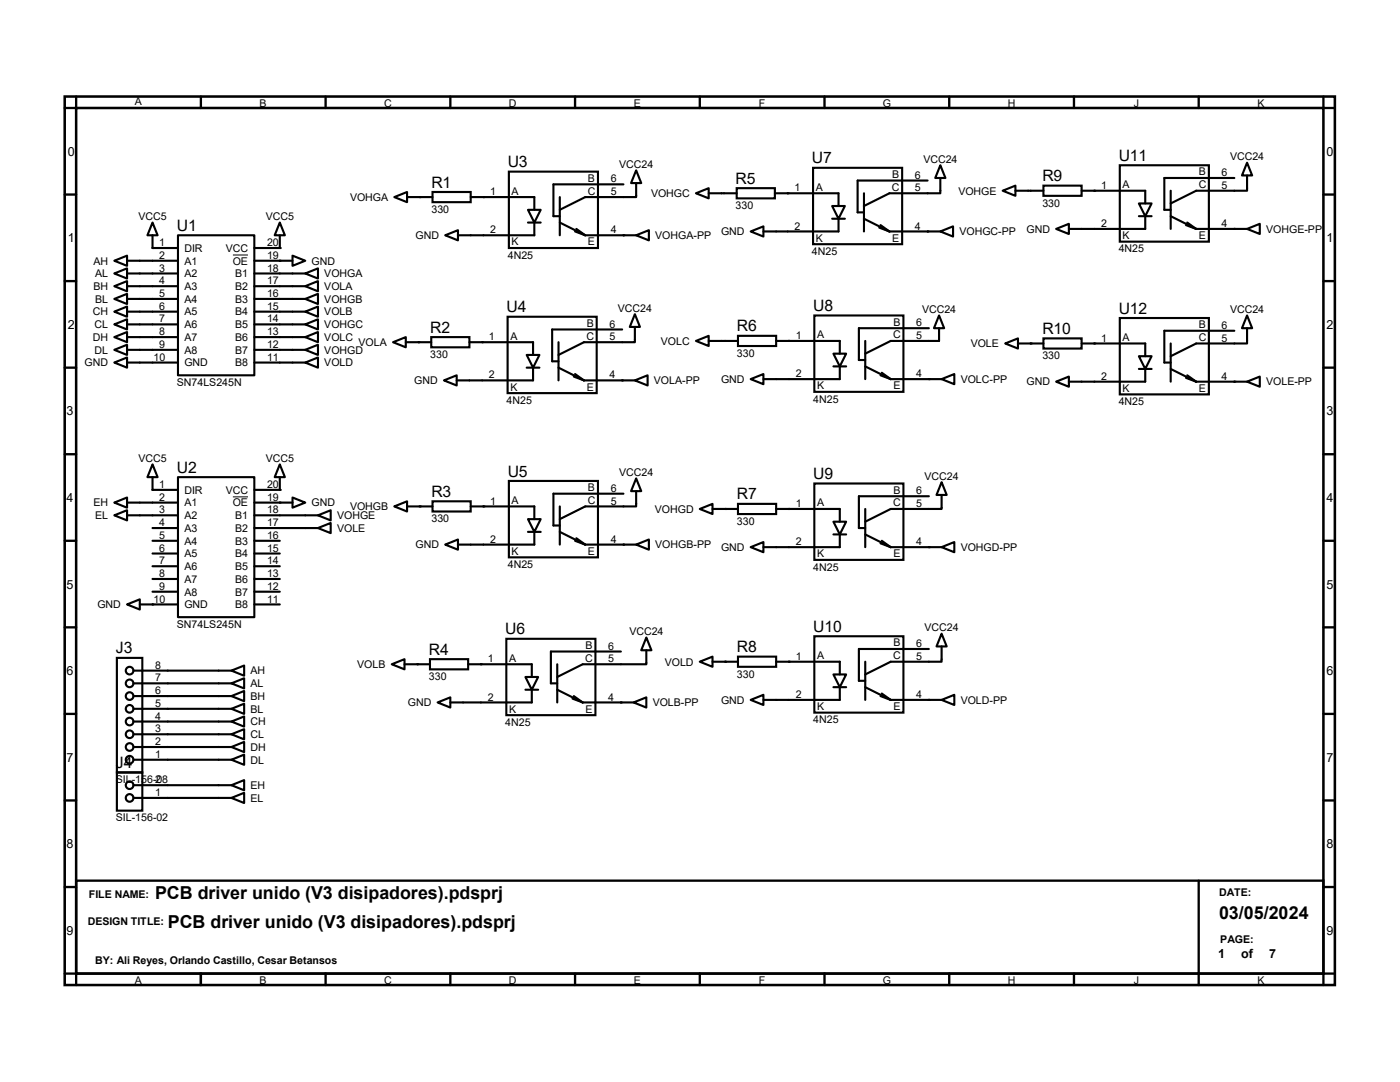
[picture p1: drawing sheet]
<svg xmlns="http://www.w3.org/2000/svg" width="279mm" height="216mm" viewBox="0 0 279 216" stroke-linecap="round" stroke-linejoin="round" font-family="sans-serif">
<path d="M12.9 19.3h253.5v177.3h-253.5zM15.2 21.5h248.9v172.8h-248.9z" fill="none" stroke="#000" stroke-width=".51"/>
<g fill="none" stroke="#000" stroke-width=".47">
<path d="M15.2 19.3v2.2h-2.3M40.1 19.3v2.2M65 19.3v2.2M89.9 19.3v2.2M114.8 19.3v2.2M139.7 19.3v2.2M164.5 19.3v2.2M189.4 19.3v2.2M214.3 19.3v2.2M239.2 19.3v2.2M264.1 19.3v2.2h2.3M12.9 38.8h2.3"/>
<path d="M264.1 38.8h2.3M12.9 56.1h2.3M264.1 56.1h2.3M12.9 73.4h2.3M264.1 73.4h2.3M12.9 90.6h2.3M264.1 90.6h2.3M12.9 107.9h2.3M264.1 107.9h2.3M12.9 125.2h2.3M264.1 125.2h2.3M12.9 142.5h2.3"/>
<path d="M12.9 159.7h2.3M264.1 142.5h2.3M264.1 159.7h2.3M12.9 177h2.3M15.2 175.7h248.9v18.6h-248.9zM239.2 175.7v20.9M264.1 177h2.3M12.9 194.3h2.3v2.3M40.1 194.3v2.3M65 194.3v2.3M89.9 194.3v2.3M114.8 194.3v2.3"/>
<path d="M139.7 194.3v2.3M164.5 194.3v2.3M189.4 194.3v2.3M214.3 194.3v2.3M266.4 194.3h-2.3v2.3"/>
</g>
<g fill="#000">
<circle cx="83.8" cy="39.3" r=".21"/>
<circle cx="96.5" cy="39.3" r=".21"/>
<circle cx="157.2" cy="38.6" r=".21"/>
<circle cx="218.4" cy="38.1" r=".21"/>
<circle cx="30.4" cy="49.5" r=".21"/>
<circle cx="55.8" cy="52" r=".21"/>
<circle cx="55.8" cy="49.5" r=".21"/>
<circle cx="124.4" cy="46.9" r=".21"/>
<circle cx="185.1" cy="46.2" r=".21"/>
<circle cx="246.3" cy="45.7" r=".21"/>
<circle cx="83.5" cy="68.3" r=".21"/>
<circle cx="96.2" cy="68.3" r=".21"/>
<circle cx="124.2" cy="75.9" r=".21"/>
<circle cx="157.4" cy="68" r=".21"/>
<circle cx="185.4" cy="75.6" r=".21"/>
<circle cx="205.7" cy="68.5" r=".21"/>
<circle cx="218.4" cy="68.5" r=".21"/>
<circle cx="246.3" cy="76.2" r=".21"/>
<circle cx="30.4" cy="97.7" r=".21"/>
<circle cx="55.8" cy="97.7" r=".21"/>
<circle cx="55.8" cy="100.3" r=".21"/>
<circle cx="83.8" cy="101" r=".21"/>
<circle cx="96.5" cy="101" r=".21"/>
<circle cx="124.4" cy="108.7" r=".21"/>
<circle cx="144.7" cy="101.6" r=".21"/>
<circle cx="157.4" cy="101.6" r=".21"/>
<circle cx="185.4" cy="109.2" r=".21"/>
<circle cx="30.4" cy="120.6" r=".21"/>
<circle cx="83.3" cy="132.5" r=".21"/>
<circle cx="96" cy="132.5" r=".21"/>
<circle cx="144.7" cy="132" r=".21"/>
<circle cx="157.4" cy="132" r=".21"/>
<circle cx="185.4" cy="139.7" r=".21"/>
<circle cx="123.9" cy="140.2" r=".21"/>
</g>
<g fill="none" stroke="#000" stroke-width=".42">
<path d="M78.7 39.3l2.5-1v2zM81.2 39.3h5.1M86.3 38.3h7.6v2h-7.6zM93.9 39.3h12.7v2.6M101.6 34.2h17.7v15.3h-17.7zM111.7 39.3v7.6M124.4 36.8h-14v6.3h1.3M127 34l1 2.5h-2.1zM127 36.5v2.8h-10.2l-5.1 2.6M138.9 38.6l2.5-1.1v2.1zM141.4 38.6h5.6M147 37.5h7.6v2.1h-7.6z"/>
<path d="M154.6 38.6h12.7v2.5M162.3 33.5h17.7v15.2h-17.7zM172.4 38.6v7.6M185.1 36h-13.9v6.4h1.2M187.7 33l1 2.5h-2.1zM187.7 35.5v3.1h-10.2l-5.1 2.5M200.1 38.1l2.5-1.1v2.1zM202.6 38.1h5.6M208.2 37h7.7v2.1h-7.7zM215.9 38.1h12.7v2.5M223.5 33h17.8v15.2h-17.8zM233.6 38.1v7.6"/>
<path d="M246.3 35.5h-13.9v6.4h1.2M248.9 32.5l1 2.5h-2zM248.9 35v3.1h-10.2l-5.1 2.5M22.8 52l2.6-1v2zM22.8 57.1l2.6-1v2zM22.8 54.6l2.6-1v2zM22.8 59.6l2.6-1v2.1zM25.4 52h10.1M25.4 54.6h10.1M25.4 57.1h10.1M25.4 59.6h10.1M30.4 44.4l1.1 2.5h-2.1z"/>
<path d="M30.4 46.9v2.6h5.1M35.5 46.9h15.3v28h-15.3zM50.8 52h7.6M50.8 54.6h10.1M50.8 57.1h10.1M50.8 59.6h10.1M55.8 44.4l1.1 2.5h-2.1zM55.8 46.9v2.6h-5M58.4 51l2.5 1-2.5 1zM60.9 54.6l2.6-1v2zM60.9 59.6l2.6-1v2.1zM60.9 57.1l2.6-1v2z"/>
<path d="M88.9 46.9l2.5-1v2.1zM105.4 41.9h2.5l-1.3 2.5zM105.4 44.4h2.5M106.6 44.4v2.5h-15.2M111.7 44.4l5.1 2.5M114.8 46.2l2 .7M115 45.7l1.8 1.2M116.8 46.9h10.2M127 46.9l2.5-1v2.1zM149.8 46.2l2.6-1v2zM166.1 41.1h2.5l-1.3 2.5zM166.1 43.6h2.5"/>
<path d="M167.3 43.6v2.6h-14.9M172.4 43.6l5.1 2.6M175.5 45.4l2 .8M175.7 44.9l1.8 1.3M177.5 46.2h10.2M187.7 46.2l2.5-1v2zM210.8 45.7l2.5-1v2zM227.3 40.6h2.5l-1.2 2.5zM227.3 43.1h2.5M228.6 43.1v2.6h-15.3M233.6 43.1l5.1 2.6M236.7 44.9l2 .8"/>
<path d="M236.9 44.4l1.8 1.3M238.7 45.7h10.2M248.9 45.7l2.5-1v2zM22.8 62.2l2.6-1v2zM22.8 67.3l2.6-1v2zM22.8 64.7l2.6-1v2zM22.8 69.8l2.6-1v2zM22.8 72.3l2.6-1v2.1zM25.4 62.2h10.1M25.4 64.7h10.1M25.4 67.3h10.1M25.4 69.8h10.1"/>
<path d="M25.4 72.3h10.1M50.8 62.2h10.1M50.8 64.7h10.1M50.8 67.3h10.1M50.8 69.8h10.1M50.8 72.3h10.1M60.9 64.7l2.6-1v2zM60.9 69.8l2.6-1v2zM60.9 62.2l2.6-1v2zM60.9 67.3l2.6-1v2zM60.9 72.3l2.6-1v2.1zM78.4 68.3l2.6-1v2z"/>
<path d="M81 68.3h5.1M86.1 67.3h7.6v2h-7.6zM88.6 75.9l2.5-1v2zM93.7 68.3h12.7v2.5M101.3 63.2h17.8v15.2h-17.8zM105.1 70.8h2.6l-1.3 2.6zM105.1 73.4h2.6M106.4 73.4v2.5h-15.3M111.5 68.3v7.6M111.5 73.4l5 2.5M114.5 75.1l2 .8M114.8 74.6l1.7 1.3"/>
<path d="M116.5 75.9h10.2M124.2 65.7h-14v6.4h1.3M126.7 62.7l1 2.5h-2zM126.7 75.9l2.5-1v2zM126.7 65.2v3.1h-10.2l-5 2.5M138.9 68l2.5-1v2zM141.4 68h5.9M147.3 67h7.6v2h-7.6zM149.8 75.6l2.6-1v2.1zM154.9 68h12.7v2.6M162.5 62.9h17.8v15.3h-17.8zM166.3 70.6h2.6l-1.3 2.5z"/>
<path d="M166.3 73.1h2.6M167.6 73.1v2.5h-15.2M172.7 68v7.6M172.7 73.1l5.1 2.5M175.7 74.9l2.1 .7M176 74.4l1.8 1.2M177.8 75.6h10.1M185.4 65.5h-14v6.3h1.3M187.4 62.9l1 2.6h-2zM187.4 65.5v2.5h-9.6l-5.1 2.6M187.9 75.6l2.6-1v2.1zM200.6 68.5l2.6-1v2.1z"/>
<path d="M203.2 68.5h5M208.2 67.5h7.7v2.1h-7.7zM210.8 76.2l2.5-1.1v2.1zM215.9 68.5h12.7v2.6M223.5 63.5h17.8v15.2h-17.8zM227.3 71.1h2.5l-1.2 2.5zM227.3 73.6h2.5M228.6 73.6v2.6h-15.3M233.6 68.5v7.7M233.6 73.6l5.1 2.6M236.7 75.4l2 .8M236.9 74.9l1.8 1.3"/>
<path d="M238.7 76.2h10.2M246.3 66h-13.9v6.3h1.2M248.9 62.9l1 2.6h-2zM248.9 76.2l2.5-1.1v2.1zM248.9 65.5v3h-10.2l-5.1 2.6M30.4 92.7l1.1 2.5h-2.1zM30.4 95.2v2.5h5.1M35.5 95.2h15.3v27.9h-15.3zM55.8 92.7l1.1 2.5h-2.1zM55.8 95.2v2.5h-5M58.4 99.3l2.5 1-2.5 1zM101.6 96h17.7v15.2h-17.7z"/>
<path d="M124.4 98.5h-14v6.4h1.3M127 95.5l1 2.5h-2.1zM127 98v3h-10.2l-5.1 2.6M162.5 96.5h17.8v15.2h-17.8zM185.4 99h-14v6.4h1.3M187.9 96.2l1 2.6h-2zM187.9 98.8v2.8h-10.1l-5.1 2.5M22.8 100.3l2.6-1v2zM22.8 102.8l2.6-1v2zM25.4 100.3h10.1M25.4 102.8h10.1M30.4 105.4h5.1"/>
<path d="M30.4 107.9h5.1M30.4 110.4h5.1M30.4 113h5.1M30.4 115.5h5.1M30.4 118.1h5.1M50.8 100.3h7.6M50.8 102.8h12.7M50.8 105.4h12.7M50.8 107.9h5M50.8 110.4h5M50.8 113h5M50.8 115.5h5"/>
<path d="M50.8 118.1h5M63.5 102.8l2.5-1v2zM63.5 105.4l2.5-1v2zM78.7 101l2.5-1v2.1zM81.2 101h5.1M86.3 100h7.6v2.1h-7.6zM88.9 108.7l2.5-1v2zM93.9 101h12.7v2.6M105.4 103.6h2.5l-1.3 2.5zM105.4 106.1h2.5M106.6 106.1v2.6h-15.2M111.7 101v7.7"/>
<path d="M111.7 106.1l5.1 2.6M114.8 107.9l2 .8M115 107.4l1.8 1.3M116.8 108.7h10.2M127 108.7l2.5-1v2zM139.7 101.6l2.5-1.1v2.1zM142.2 101.6h5.1M147.3 100.5h7.6v2.1h-7.6zM149.8 109.2l2.6-1v2zM154.9 101.6h12.7v2.5M166.3 104.1h2.6l-1.3 2.5zM166.3 106.6h2.6"/>
<path d="M167.6 106.6v2.6h-15.2M172.7 101.6v7.6M172.7 106.6l5.1 2.6M175.7 108.4l2.1 .8M176 107.9l1.8 1.3M177.8 109.2h10.1M187.9 109.2l2.6-1v2zM23.3 131.3h5.1v22.8h-5.1zM25.4 120.6l2.5-1v2zM26.6 133.8h19.6M26.6 136.4h19.6M26.6 138.9h19.6"/>
<path d="M27.9 120.6h7.6M46.2 133.8l2.5-1v2zM46.2 136.4l2.5-1.1v2.1zM46.2 138.9l2.5-1v2zM50.8 120.6h5M78.2 132.5l2.5-1v2.1zM80.7 132.5h5.1M85.8 131.5h7.6v2.1h-7.6zM93.4 132.5h12.7v2.6M101 127.5h17.8v15.2h-17.8zM104.9 135.1h2.5l-1.3 2.5zM104.9 137.6h2.5"/>
<path d="M106.1 137.6v2.6h-16.2M111.2 132.5v7.7M111.2 137.6l5.1 2.6M114.3 139.4l2 .8M114.5 138.9l1.8 1.3M123.9 130h-14v6.4h1.3M129 127.2l1 2.6h-2zM129 129.8v2.7h-12.7l-5.1 2.6M139.7 132l2.5-1v2.1zM142.2 132h5.1M147.3 131h7.6v2.1h-7.6zM149.8 139.7l2.6-1.1v2.1z"/>
<path d="M154.9 132h12.7v2.6M162.5 127h17.8v15.2h-17.8zM166.3 134.6h2.6l-1.3 2.5zM166.3 137.1h2.6M167.6 137.1v2.6h-15.2M172.7 132v7.7M172.7 137.1l5.1 2.6M175.7 138.9l2.1 .8M176 138.4l1.8 1.3M177.8 139.7h10.1M185.4 129.5h-14v6.3h1.3M187.9 126.4l1 2.6h-2z"/>
<path d="M187.9 139.7l2.6-1.1v2.1zM187.9 129v3h-10.1l-5.1 2.6M23.3 154.1h5.1v7.7h-5.1zM26.6 141.4h19.6M26.6 146.5h19.6M26.6 149.1h19.6M26.6 144h19.6M26.6 151.6h19.6M26.6 156.7h19.6M26.6 159.2h19.6M46.2 141.4l2.5-1v2.1zM46.2 146.5l2.5-1v2z"/>
<path d="M46.2 149.1l2.5-1.1v2.1zM46.2 144l2.5-1v2zM46.2 151.6l2.5-1v2zM46.2 156.7l2.5-1v2zM46.2 159.2l2.5-1v2zM87.3 140.2l2.6-1.1v2.1zM116.3 140.2h10.1M126.4 140.2l2.6-1.1v2.1z"/>
<circle cx="25.9" cy="136.4" r=".76"/>
<circle cx="25.9" cy="138.9" r=".76"/>
<circle cx="25.9" cy="133.8" r=".76"/>
<circle cx="25.9" cy="156.7" r=".76"/>
<circle cx="25.9" cy="149.1" r=".76"/>
<circle cx="25.9" cy="144" r=".76"/>
<circle cx="25.9" cy="141.4" r=".76"/>
<circle cx="25.9" cy="146.5" r=".76"/>
<circle cx="25.9" cy="159.2" r=".76"/>
<circle cx="25.9" cy="151.6" r=".76"/>
</g>
<path d="M46.5 50.9h3M46.5 99.1h3" fill="none" stroke="#000" stroke-width=".2"/>
<g font-size="3.6">
<text x="30.9" y="179.4">PCB driver unido (V3 disipadores).pdsprj</text>
<text x="33.5" y="185.2">PCB driver unido (V3 disipadores).pdsprj</text>
<text x="243.3" y="183.4">03/05/2024</text>
</g>
<g font-size="3.1">
<text x="101.3" y="33.4">U3</text>
<text x="162.1" y="32.6">U7</text>
<text x="223.3" y="32.1">U11</text>
<text x="86.1" y="37.4">R1</text>
<text x="146.8" y="36.7">R5</text>
<text x="208" y="36.2">R9</text>
<text x="35.3" y="46.1">U1</text>
<text x="101.1" y="62.3">U4</text>
<text x="162.3" y="62.1">U8</text>
<text x="223.3" y="62.6">U12</text>
<text x="85.9" y="66.4">R2</text>
<text x="147.1" y="66.1">R6</text>
<text x="208" y="66.6">R10</text>
<text x="35.3" y="94.3">U2</text>
<text x="101.3" y="95.1">U5</text>
<text x="162.3" y="95.6">U9</text>
<text x="86.1" y="99.1">R3</text>
<text x="147.1" y="99.7">R7</text>
<text x="23.1" y="130.4">J3</text>
<text x="85.6" y="130.6">R4</text>
<text x="100.8" y="126.6">U6</text>
<text x="147.1" y="130.1">R8</text>
<text x="162.3" y="126.1">U10</text>
<text x="23.1" y="153.2">J4</text>
</g>
<g font-size="2.5">
<text x="13.5" y="31.1">0</text>
<text x="264.7" y="31.1">0</text>
<text x="13.5" y="48.3">1</text>
<text x="264.7" y="48.3">1</text>
<text x="13.5" y="65.6">2</text>
<text x="264.7" y="65.6">2</text>
<text x="13.3" y="82.9">3</text>
<text x="264.7" y="82.9">3</text>
<text x="13.3" y="100.2">4</text>
<text x="264.7" y="100.2">4</text>
<text x="13.3" y="117.4">5</text>
<text x="264.7" y="117.4">5</text>
<text x="13.3" y="134.7">6</text>
<text x="264.7" y="134.7">6</text>
<text x="13.3" y="152">7</text>
<text x="264.7" y="152">7</text>
<text x="13.3" y="169.2">8</text>
<text x="264.7" y="169.2">8</text>
<text x="13.3" y="186.5">9</text>
<text x="243.1" y="191.1">1</text>
<text x="247.7" y="191.1">of</text>
<text x="253.3" y="191.1">7</text>
<text x="264.7" y="186.5">9</text>
</g>
<g font-size="2.1">
<text x="26.9" y="21">A</text>
<text x="51.8" y="21.3">B</text>
<text x="76.7" y="21.3">C</text>
<text x="101.6" y="21.3">D</text>
<text x="126.5" y="21.3">E</text>
<text x="151.5" y="21.3">F</text>
<text x="176.2" y="21.3">G</text>
<text x="201.1" y="21.3">H</text>
<text x="226.3" y="21.3">J</text>
<text x="250.9" y="21.3">K</text>
<text x="123.6" y="33.5">VCC24</text>
<text x="178.1" y="35.5">B</text>
<text x="182.6" y="35.6">6</text>
<text x="184.3" y="32.5">VCC24</text>
<text x="239.3" y="35">B</text>
<text x="243.8" y="35.1">6</text>
<text x="245.5" y="32">VCC24</text>
<text x="69.8" y="40.1">VOHGA</text>
<text x="97.8" y="38.9">1</text>
<text x="102.1" y="38.8">A</text>
<text x="117.3" y="38.8">C</text>
<text x="117.3" y="36.3">B</text>
<text x="121.9" y="38.9">5</text>
<text x="121.9" y="36.4">6</text>
<text x="129.9" y="39.3">VOHGC</text>
<text x="146.8" y="41.7">330</text>
<text x="158.5" y="38.2">1</text>
<text x="162.8" y="38.1">A</text>
<text x="178" y="38.1">C</text>
<text x="182.6" y="38.2">5</text>
<text x="191.3" y="38.8">VOHGE</text>
<text x="208" y="41.2">330</text>
<text x="219.8" y="37.7">1</text>
<text x="224" y="37.5">A</text>
<text x="239.2" y="37.5">C</text>
<text x="243.8" y="37.7">5</text>
<text x="27.6" y="43.9">VCC5</text>
<text x="53" y="43.9">VCC5</text>
<text x="82.9" y="47.7">GND</text>
<text x="86.1" y="42.5">330</text>
<text x="97.8" y="46.6">2</text>
<text x="121.9" y="46.6">4</text>
<text x="130.8" y="47.7">VOHGA-PP</text>
<text x="143.9" y="46.9">GND</text>
<text x="158.5" y="45.8">2</text>
<text x="182.6" y="45.8">4</text>
<text x="191.5" y="46.9">VOHGC-PP</text>
<text x="204.9" y="46.4">GND</text>
<text x="219.8" y="45.3">2</text>
<text x="224" y="47.7">K</text>
<text x="239.3" y="47.7">E</text>
<text x="243.8" y="45.3">4</text>
<text x="252.7" y="46.4">VOHGE-PP</text>
<text x="18.6" y="52.8">AH</text>
<text x="31.8" y="49.1">1</text>
<text x="31.8" y="51.6">2</text>
<text x="36.8" y="50.2">DIR</text>
<text x="36.8" y="52.8">A1</text>
<text x="45" y="50.2">VCC</text>
<text x="46.4" y="52.8">OE</text>
<text x="53.3" y="49.1">20</text>
<text x="53.3" y="51.6">19</text>
<text x="62.2" y="52.8">GND</text>
<text x="101.3" y="51.6">4N25</text>
<text x="102.1" y="49">K</text>
<text x="117.3" y="49">E</text>
<text x="162.1" y="50.9">4N25</text>
<text x="162.8" y="48.2">K</text>
<text x="178.1" y="48.2">E</text>
<text x="223.3" y="50.4">4N25</text>
<text x="18.6" y="57.9">BH</text>
<text x="19" y="55.3">AL</text>
<text x="31.8" y="54.2">3</text>
<text x="31.8" y="56.7">4</text>
<text x="31.8" y="59.3">5</text>
<text x="36.8" y="55.3">A2</text>
<text x="36.8" y="57.9">A3</text>
<text x="46.9" y="55.3">B1</text>
<text x="46.9" y="57.9">B2</text>
<text x="53.3" y="54.2">18</text>
<text x="53.3" y="56.7">17</text>
<text x="53.3" y="59.3">16</text>
<text x="64.7" y="55.3">VOHGA</text>
<text x="64.7" y="57.9">VOLA</text>
<text x="18.5" y="62.9">CH</text>
<text x="18.9" y="65.5">CL</text>
<text x="19" y="60.4">BL</text>
<text x="31.8" y="61.8">6</text>
<text x="31.8" y="64.3">7</text>
<text x="36.8" y="60.4">A4</text>
<text x="36.8" y="62.9">A5</text>
<text x="36.8" y="65.5">A6</text>
<text x="46.9" y="60.4">B3</text>
<text x="46.9" y="62.9">B4</text>
<text x="46.9" y="65.5">B5</text>
<text x="53.3" y="61.8">15</text>
<text x="53.3" y="64.3">14</text>
<text x="64.7" y="60.4">VOHGB</text>
<text x="64.7" y="65.5">VOHGC</text>
<text x="64.7" y="62.9">VOLB</text>
<text x="117.1" y="65.2">B</text>
<text x="121.6" y="65.4">6</text>
<text x="123.3" y="62.2">VCC24</text>
<text x="178.3" y="65">B</text>
<text x="182.8" y="65.1">6</text>
<text x="184" y="62.4">VCC24</text>
<text x="239.3" y="65.5">B</text>
<text x="243.8" y="65.6">6</text>
<text x="245.5" y="62.4">VCC24</text>
<text x="18.5" y="68">DH</text>
<text x="18.9" y="70.6">DL</text>
<text x="30.6" y="72">10</text>
<text x="31.8" y="66.9">8</text>
<text x="31.8" y="69.4">9</text>
<text x="36.8" y="68">A7</text>
<text x="36.8" y="70.6">A8</text>
<text x="46.9" y="68">B6</text>
<text x="46.9" y="70.6">B7</text>
<text x="53.3" y="66.9">13</text>
<text x="53.3" y="69.4">12</text>
<text x="53.3" y="72">11</text>
<text x="64.7" y="70.6">VOHGD</text>
<text x="64.7" y="68">VOLC</text>
<text x="71.5" y="69">VOLA</text>
<text x="85.9" y="71.5">330</text>
<text x="97.6" y="67.9">1</text>
<text x="101.9" y="67.8">A</text>
<text x="117.1" y="67.8">C</text>
<text x="121.6" y="67.9">5</text>
<text x="131.9" y="68.8">VOLC</text>
<text x="147.1" y="71.2">330</text>
<text x="158.8" y="67.6">1</text>
<text x="163.1" y="67.5">A</text>
<text x="178.3" y="67.5">C</text>
<text x="182.8" y="67.6">5</text>
<text x="193.7" y="69.3">VOLE</text>
<text x="208" y="71.7">330</text>
<text x="219.8" y="68.2">1</text>
<text x="224" y="68">A</text>
<text x="239.2" y="68">C</text>
<text x="243.8" y="68.2">5</text>
<text x="16.9" y="73.1">GND</text>
<text x="35.3" y="77">SN74LS245N</text>
<text x="36.8" y="73.1">GND</text>
<text x="46.9" y="73.1">B8</text>
<text x="64.7" y="73.1">VOLD</text>
<text x="82.7" y="76.7">GND</text>
<text x="97.6" y="75.5">2</text>
<text x="101.9" y="77.9">K</text>
<text x="117.1" y="77.9">E</text>
<text x="121.6" y="75.5">4</text>
<text x="130.5" y="76.7">VOLA-PP</text>
<text x="143.9" y="76.4">GND</text>
<text x="158.8" y="75.3">2</text>
<text x="163.1" y="77.7">K</text>
<text x="178.3" y="77.7">E</text>
<text x="182.8" y="75.3">4</text>
<text x="191.7" y="76.4">VOLC-PP</text>
<text x="204.9" y="76.9">GND</text>
<text x="219.8" y="75.8">2</text>
<text x="243.8" y="75.8">4</text>
<text x="252.7" y="76.9">VOLE-PP</text>
<text x="101.1" y="80.6">4N25</text>
<text x="162.3" y="80.3">4N25</text>
<text x="223.3" y="80.9">4N25</text>
<text x="224" y="78.2">K</text>
<text x="239.3" y="78.2">E</text>
<text x="27.6" y="92.2">VCC5</text>
<text x="53" y="92.2">VCC5</text>
<text x="123.6" y="95">VCC24</text>
<text x="184.5" y="95.7">VCC24</text>
<text x="18.6" y="101">EH</text>
<text x="31.8" y="97.4">1</text>
<text x="31.8" y="99.9">2</text>
<text x="36.8" y="98.5">DIR</text>
<text x="36.8" y="101">A1</text>
<text x="45" y="98.5">VCC</text>
<text x="46.4" y="101">OE</text>
<text x="53.3" y="97.4">20</text>
<text x="53.3" y="99.9">19</text>
<text x="62.2" y="101">GND</text>
<text x="69.8" y="101.8">VOHGB</text>
<text x="97.8" y="100.7">1</text>
<text x="102.1" y="100.5">A</text>
<text x="117.3" y="100.5">C</text>
<text x="117.3" y="98">B</text>
<text x="121.9" y="100.7">5</text>
<text x="121.9" y="98.1">6</text>
<text x="158.8" y="101.2">1</text>
<text x="163.1" y="101">A</text>
<text x="178.3" y="101">C</text>
<text x="178.3" y="98.5">B</text>
<text x="182.8" y="101.2">5</text>
<text x="182.8" y="98.6">6</text>
<text x="19" y="103.6">EL</text>
<text x="31.8" y="102.4">3</text>
<text x="31.8" y="105">4</text>
<text x="31.8" y="107.5">5</text>
<text x="36.8" y="103.6">A2</text>
<text x="36.8" y="106.1">A3</text>
<text x="46.9" y="103.6">B1</text>
<text x="46.9" y="106.1">B2</text>
<text x="53.3" y="102.4">18</text>
<text x="53.3" y="105">17</text>
<text x="53.3" y="107.5">16</text>
<text x="67.3" y="103.6">VOHGE</text>
<text x="67.3" y="106.1">VOLE</text>
<text x="86.1" y="104.2">330</text>
<text x="130.7" y="102.3">VOHGD</text>
<text x="147.1" y="104.7">330</text>
<text x="31.8" y="110.1">6</text>
<text x="31.8" y="112.6">7</text>
<text x="36.8" y="108.7">A4</text>
<text x="36.8" y="111.2">A5</text>
<text x="36.8" y="113.7">A6</text>
<text x="46.9" y="108.7">B3</text>
<text x="46.9" y="111.2">B4</text>
<text x="46.9" y="113.7">B5</text>
<text x="53.3" y="110.1">15</text>
<text x="53.3" y="112.6">14</text>
<text x="82.9" y="109.4">GND</text>
<text x="97.8" y="108.3">2</text>
<text x="101.3" y="113.4">4N25</text>
<text x="102.1" y="110.7">K</text>
<text x="117.3" y="110.7">E</text>
<text x="121.9" y="108.3">4</text>
<text x="130.8" y="109.4">VOHGB-PP</text>
<text x="143.9" y="109.9">GND</text>
<text x="158.8" y="108.8">2</text>
<text x="162.3" y="113.9">4N25</text>
<text x="163.1" y="111.2">K</text>
<text x="178.3" y="111.2">E</text>
<text x="182.8" y="108.8">4</text>
<text x="191.7" y="109.9">VOHGD-PP</text>
<text x="31.8" y="115.1">8</text>
<text x="31.8" y="117.7">9</text>
<text x="36.8" y="116.3">A7</text>
<text x="36.8" y="118.8">A8</text>
<text x="46.9" y="116.3">B6</text>
<text x="46.9" y="118.8">B7</text>
<text x="53.3" y="115.1">13</text>
<text x="53.3" y="117.7">12</text>
<text x="19.4" y="121.4">GND</text>
<text x="30.6" y="120.2">10</text>
<text x="35.3" y="125.3">SN74LS245N</text>
<text x="36.8" y="121.4">GND</text>
<text x="46.9" y="121.4">B8</text>
<text x="53.3" y="120.2">11</text>
<text x="184.5" y="125.9">VCC24</text>
<text x="116.8" y="129.5">B</text>
<text x="121.4" y="129.6">6</text>
<text x="125.6" y="126.7">VCC24</text>
<text x="158.8" y="131.7">1</text>
<text x="163.1" y="131.5">A</text>
<text x="178.3" y="131.5">C</text>
<text x="178.3" y="129">B</text>
<text x="182.8" y="131.7">5</text>
<text x="182.8" y="129.1">6</text>
<text x="30.9" y="136">7</text>
<text x="30.9" y="133.4">8</text>
<text x="50" y="134.6">AH</text>
<text x="50" y="137.1">AL</text>
<text x="71.3" y="133.3">VOLB</text>
<text x="85.6" y="135.7">330</text>
<text x="97.3" y="132.2">1</text>
<text x="101.6" y="132">A</text>
<text x="116.8" y="132">C</text>
<text x="121.4" y="132.2">5</text>
<text x="132.7" y="132.8">VOLD</text>
<text x="147.1" y="135.2">330</text>
<text x="30.9" y="143.6">4</text>
<text x="30.9" y="141.1">5</text>
<text x="30.9" y="138.5">6</text>
<text x="50" y="139.7">BH</text>
<text x="50" y="142.2">BL</text>
<text x="81.4" y="140.9">GND</text>
<text x="97.3" y="139.8">2</text>
<text x="101.6" y="142.2">K</text>
<text x="116.8" y="142.2">E</text>
<text x="121.4" y="139.8">4</text>
<text x="130.3" y="140.9">VOLB-PP</text>
<text x="143.9" y="140.4">GND</text>
<text x="158.8" y="139.3">2</text>
<text x="163.1" y="141.7">K</text>
<text x="178.3" y="141.7">E</text>
<text x="182.8" y="139.3">4</text>
<text x="191.7" y="140.4">VOLD-PP</text>
<text x="30.9" y="148.7">2</text>
<text x="30.9" y="146.1">3</text>
<text x="50" y="147.3">CL</text>
<text x="50" y="149.8">DH</text>
<text x="50" y="144.7">CH</text>
<text x="100.8" y="144.9">4N25</text>
<text x="162.3" y="144.4">4N25</text>
<text x="30.9" y="151.2">1</text>
<text x="50" y="152.4">DL</text>
<text x="23.1" y="156.3">SIL-156-08</text>
<text x="30.9" y="158.8">1</text>
<text x="30.9" y="156.3">2</text>
<text x="50" y="157.4">EH</text>
<text x="50" y="160">EL</text>
<text x="23.1" y="163.9">SIL-156-02</text>
<text x="17.7" y="179.2">FILE NAME:</text>
<text x="243.3" y="178.7">DATE:</text>
<text x="17.5" y="184.7">DESIGN TITLE:</text>
<text x="243.5" y="188.1">PAGE:</text>
<text x="19" y="192.4">BY: Ali Reyes, Orlando Castillo, Cesar Betansos</text>
<text x="26.9" y="196.3">A</text>
<text x="51.8" y="196.3">B</text>
<text x="76.7" y="196.3">C</text>
<text x="101.6" y="196.3">D</text>
<text x="126.5" y="196.3">E</text>
<text x="151.5" y="196.3">F</text>
<text x="176.2" y="196.3">G</text>
<text x="201.1" y="196.3">H</text>
<text x="226.3" y="196.3">J</text>
<text x="251" y="196.3">K</text>
</g>
</svg>
